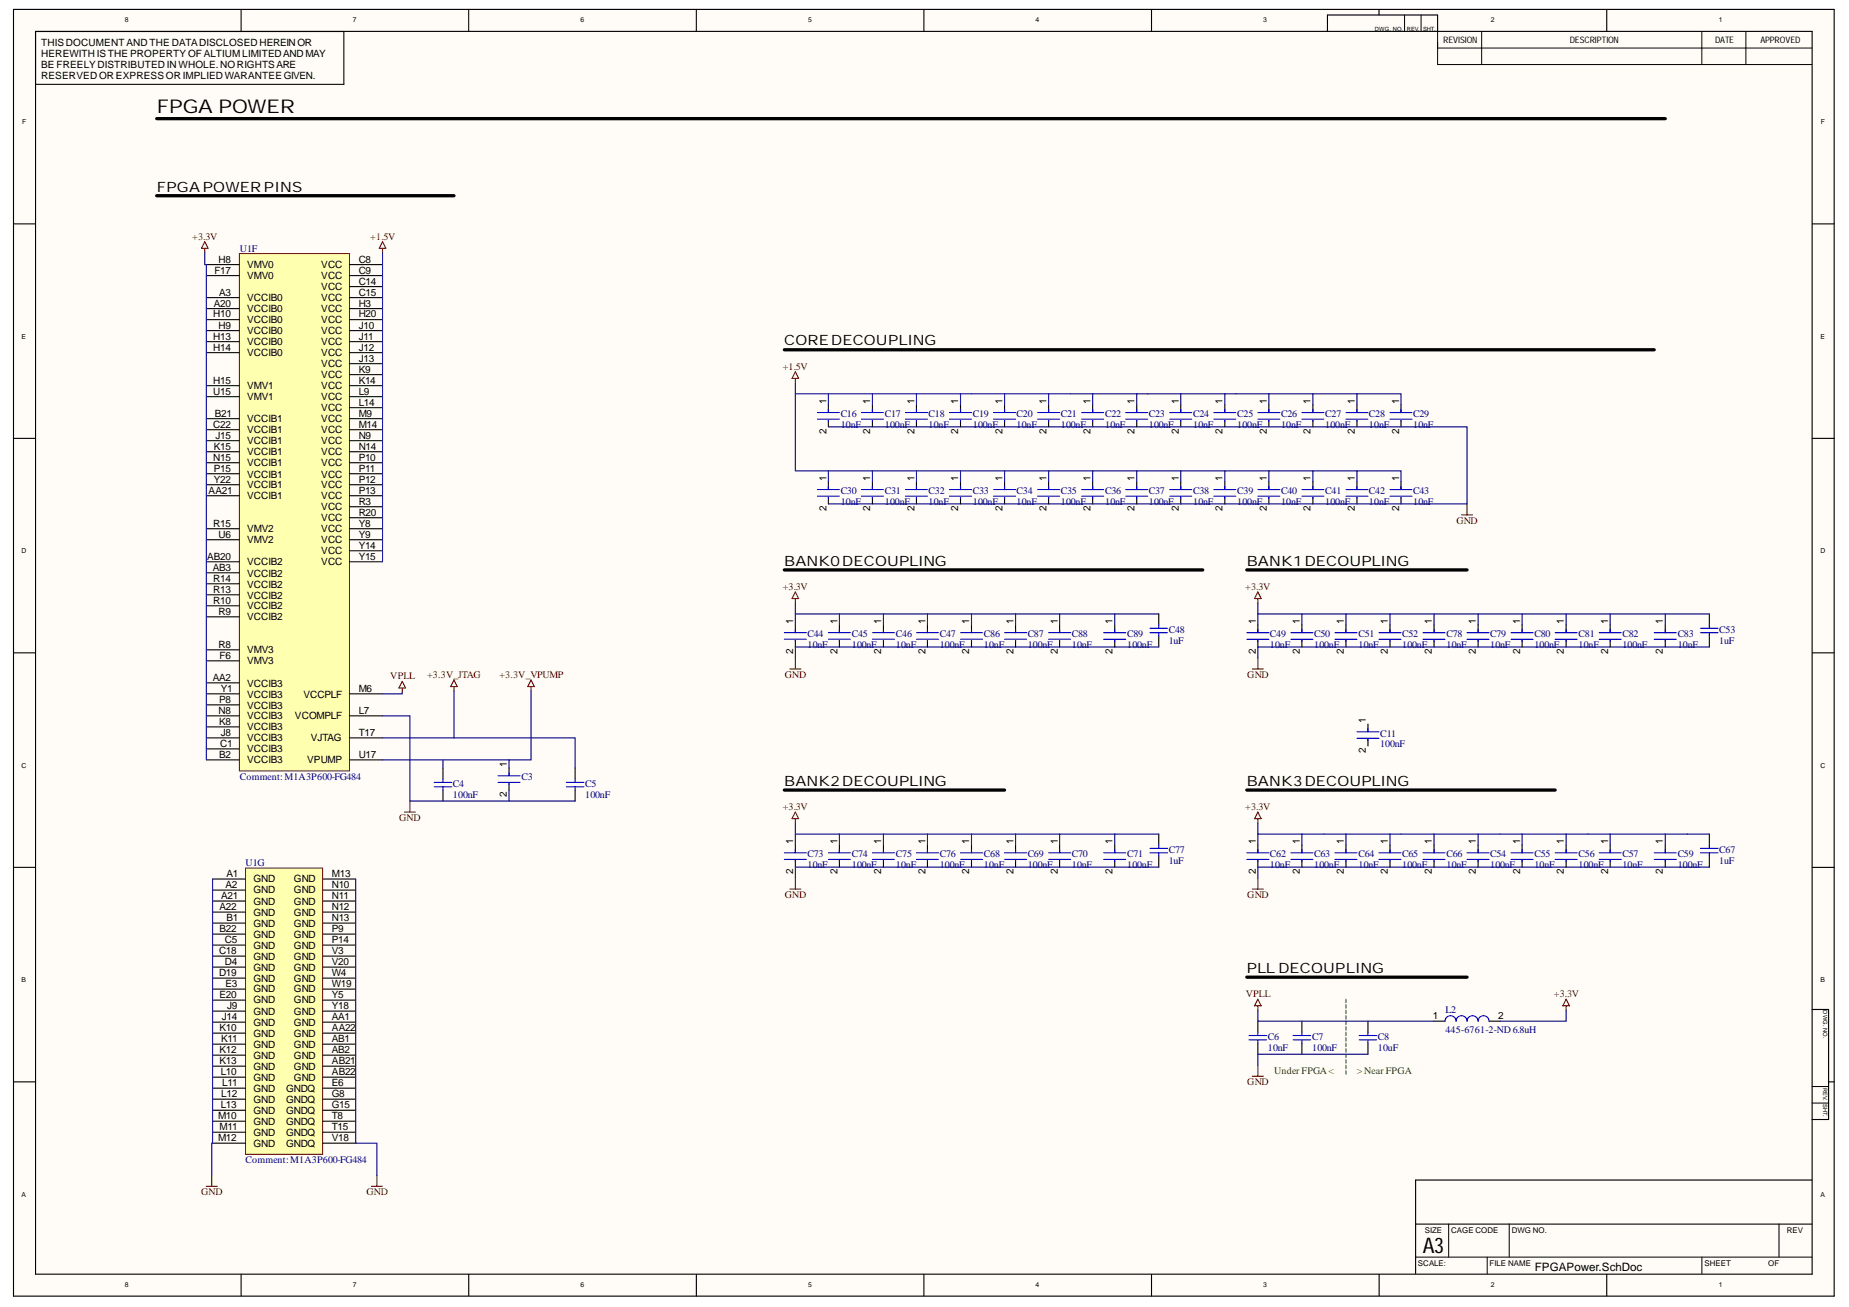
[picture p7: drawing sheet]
<svg xmlns="http://www.w3.org/2000/svg" width="297mm" height="210mm" viewBox="0 0 297 210" stroke-linecap="round" stroke-linejoin="round" font-family="sans-serif">
<g fill="#fffcf8">
<path d="M2.2 1.5h292.5v206.7h-292.5z" fill-rule="evenodd"/>
<path d="M2.2 1.5h292.5v206.7h-292.5z" fill-rule="evenodd"/>
</g>
<g fill="none" stroke="#000" stroke-width=".18">
<path d="M2.2 1.5h292.5v206.7h-292.5zM5.7 5h285.4v199.6h-285.4zM185 1.5v3.5M213.3 5.1v-2.7h17.6v2.7M221.5 1.5v.9M258.1 1.5v3.5M291.1 36h3.5M291.1 70.4h3.5M291.1 104.8h3.5M291.1 139.3h3.5M2.2 173.7h3.5M291.1 162.1h2.7v17.7h-2.7"/>
<path d="M293.7 173.7h.9M227.4 196.6h63.7M291.1 189.5h-63.7v15M38.7 204.7v3.4M75.3 204.7v3.4M111.9 204.7v3.4M148.4 204.7v3.4M185 204.7v3.4M221.6 204.7v3.4M258.1 204.7v3.4"/>
</g>
<path d="M5.7 5.1h49.5v8.4h-49.5zM38.7 1.5v3.5M75.3 1.5v3.5M111.9 1.5v3.5M148.4 1.5v3.5M2.2 36h3.5M2.2 70.4h3.5M2.2 104.8h3.5M2.2 139.3h3.5" fill="none" stroke="#000" stroke-width=".17"/>
<g fill="none" stroke="#000" stroke-width=".16">
<path d="M225.6 2.4v2.7M228.3 2.4v2.7M230.9 5.1v5.3h60.2M230.9 7.7h60.2M238 5.1v5.3M273.4 5.1v5.3M280.5 5.1v5.3M291.1 177.2h2.7M291.1 174.5h2.7M232.7 196.6v5.3M242.5 196.6v5.3M285.8 196.6v5.3"/>
<path d="M227.4 201.9h63.7M238.9 201.9v2.6M273.4 201.9v2.6"/>
</g>
<path d="M38.5 40.7h17.6v83.1h-17.6z" fill-rule="evenodd" fill="#ffffb0"/>
<path d="M38.5 40.7h17.6v83.1h-17.6z" fill="none" stroke="#800000" stroke-width=".16"/>
<g fill="none" stroke="#000" stroke-width=".17">
<path d="M33.1 47.8h5.4M33.1 49.6h5.4M33.1 42.5h5.4M33.1 53.1h5.4M33.1 51.3h5.4M33.1 54.9h5.4M33.1 56.6h5.4M33.1 44.3h5.4M56.1 47.8h5.4M56.1 49.6h5.4M56.1 42.5h5.4M56.1 53.1h5.4"/>
<path d="M56.1 51.3h5.4M56.1 54.9h5.4M56.1 56.6h5.4M56.1 44.3h5.4M56.1 46h5.4M56.1 58.4h5.4M33.1 67.2h5.4M33.1 69h5.4M33.1 61.9h5.4M33.1 70.8h5.4M33.1 72.5h5.4M33.1 74.3h5.4"/>
<path d="M33.1 76.1h5.4M33.1 63.7h5.4M33.1 77.8h5.4M33.1 79.6h5.4M56.1 67.2h5.4M56.1 69h5.4M56.1 61.9h5.4M56.1 70.8h5.4M56.1 72.5h5.4M56.1 74.3h5.4M56.1 76.1h5.4M56.1 63.7h5.4"/>
<path d="M56.1 77.8h5.4M56.1 79.6h5.4M56.1 60.2h5.4M56.1 65.5h5.4M33.1 84.9h5.4M33.1 86.7h5.4M33.1 90.2h5.4M33.1 99.1h5.4M33.1 97.3h5.4M33.1 95.5h5.4M33.1 93.8h5.4M33.1 92h5.4"/>
<path d="M56.1 81.4h5.4M56.1 83.1h5.4M56.1 84.9h5.4M56.1 86.7h5.4M56.1 88.5h5.4M56.1 90.2h5.4M33.1 118.5h5.4M33.1 115h5.4M33.1 111.4h5.4M33.1 106.1h5.4M33.1 116.7h5.4M33.1 113.2h5.4"/>
<path d="M33.1 104.4h5.4M33.1 109.7h5.4M56.1 118.5h5.4M56.1 115h5.4M56.1 111.4h5.4M33.1 122h5.4M33.1 120.3h5.4M56.1 122h5.4"/>
</g>
<path d="M39.4 139.4h12.4v46h-12.4z" fill-rule="evenodd" fill="#ffffb0"/>
<path d="M39.4 139.4h12.4v46h-12.4z" fill="none" stroke="#800000" stroke-width=".16"/>
<g fill="none" stroke="#000" stroke-width=".17">
<path d="M133.1 65v1.3M133.1 67.5v1.1M133.1 77.4v1.2M133.1 79.9v1M140.2 65v1.3M140.2 67.5v1.1M140.2 77.4v1.2M140.2 79.9v1M147.2 65v1.3M147.2 67.5v1.1M147.2 77.4v1.2M147.2 79.9v1"/>
<path d="M154.3 65v1.3M154.3 67.5v1.1M154.3 77.4v1.2M154.3 79.9v1M161.4 65v1.3M161.4 67.5v1.1M161.4 77.4v1.2M161.4 79.9v1M168.5 65v1.3M168.5 67.5v1.1M168.5 77.4v1.2M168.5 79.9v1"/>
<path d="M127.8 100.4v1.2M127.8 102.8v1.1M134.8 100.4v1.2M134.8 102.8v1.1M141.9 100.4v1.2M141.9 102.8v1.1M149 100.4v1.2M149 102.8v1.1M156.1 100.4v1.2M156.1 102.8v1.1M163.1 100.4v1.2M163.1 102.8v1.1"/>
<path d="M170.2 100.4v1.2M170.2 102.8v1.1M71.2 123.3v1.8M71.2 126.9v1.7M81.8 123.3v1.3M81.8 125.8v1.1M92.4 123.3v1.8M92.4 126.9v1.7M127.8 135.7v1.3M127.8 138.2v1.1M134.8 135.7v1.3M134.8 138.2v1.1"/>
<path d="M141.9 135.7v1.3M141.9 138.2v1.1M149 135.7v1.3M149 138.2v1.1M156.1 135.7v1.3M156.1 138.2v1.1M163.1 135.7v1.3M163.1 138.2v1.1M170.2 135.7v1.3M170.2 138.2v1.1M34.1 141.2h5.3M34.1 142.9h5.3"/>
<path d="M34.1 144.7h5.3M34.1 146.5h5.3M34.1 148.2h5.3M34.1 150h5.3M34.1 151.8h5.3M34.1 153.5h5.3M34.1 155.3h5.3M34.1 157.1h5.3M34.1 158.8h5.3M51.8 141.2h5.3M51.8 142.9h5.3M51.8 144.7h5.3"/>
<path d="M51.8 146.5h5.3M51.8 148.2h5.3M51.8 150h5.3M51.8 151.8h5.3M51.8 153.5h5.3M51.8 155.3h5.3M51.8 157.1h5.3M51.8 158.8h5.3M34.1 160.6h5.3M34.1 162.4h5.3M34.1 164.2h5.3M34.1 165.9h5.3"/>
<path d="M34.1 167.7h5.3M34.1 169.5h5.3M34.1 171.2h5.3M51.8 160.6h5.3M51.8 162.4h5.3M51.8 164.2h5.3M51.8 165.9h5.3M51.8 167.7h5.3M51.8 169.5h5.3M51.8 171.2h5.3"/>
</g>
<g fill="none" stroke="#000" stroke-width=".18">
<path d="M175.5 65v1.3M175.5 67.5v1.1M175.5 77.4v1.2M175.5 79.9v1M182.6 65v1.3M182.6 67.5v1.1M182.6 77.4v1.2M182.6 79.9v1M189.7 65v1.3M189.7 67.5v1.1M189.7 77.4v1.2M189.7 79.9v1"/>
<path d="M196.8 65v1.3M196.8 67.5v1.1M196.8 77.4v1.2M196.8 79.9v1M203.8 65v1.3M203.8 67.5v1.1M203.8 77.4v1.2M203.8 79.9v1M210.9 65v1.3M210.9 67.5v1.1M210.9 77.4v1.2M210.9 79.9v1"/>
<path d="M218 65v1.3M218 67.5v1.1M218 77.4v1.2M218 79.9v1M225.1 65v1.3M225.1 67.5v1.1M225.1 77.4v1.2M225.1 79.9v1M186.2 98.6v1.8M274.6 98.6v1.8M179.1 100.4v1.2M179.1 102.8v1.1"/>
<path d="M186.2 102.1v1.8M202.1 100.4v1.2M202.1 102.8v1.1M209.1 100.4v1.2M209.1 102.8v1.1M216.2 100.4v1.2M216.2 102.8v1.1M219.8 116.3v1.2M219.8 118.8v1M223.3 100.4v1.2M223.3 102.8v1.1M230.4 100.4v1.2"/>
<path d="M230.4 102.8v1.1M237.5 100.4v1.2M237.5 102.8v1.1M244.5 100.4v1.2M244.5 102.8v1.1M251.6 100.4v1.2M251.6 102.8v1.1M258.7 100.4v1.2M258.7 102.8v1.1M267.5 100.4v1.2M267.5 102.8v1.1M274.6 102.1v1.8"/>
<path d="M179.1 135.7v1.3M179.1 138.2v1.1M186.2 134v1.7M186.2 137.5v1.8M202.1 135.7v1.3M202.1 138.2v1.1M209.1 135.7v1.3M209.1 138.2v1.1M216.2 135.7v1.3M216.2 138.2v1.1M223.3 135.7v1.3M223.3 138.2v1.1"/>
<path d="M230.4 135.7v1.3M230.4 138.2v1.1M237.5 135.7v1.3M237.5 138.2v1.1M244.5 135.7v1.3M244.5 138.2v1.1M251.6 135.7v1.3M251.6 138.2v1.1M258.7 135.7v1.3M258.7 138.2v1.1M267.5 135.7v1.3M267.5 138.2v1.1"/>
<path d="M274.6 134v1.7M274.6 137.5v1.8M34.1 174.8h5.3M34.1 176.5h5.3M34.1 178.3h5.3M34.1 173h5.3M51.8 174.8h5.3M51.8 176.5h5.3M51.8 178.3h5.3M51.8 173h5.3M202.1 164v1.8M202.1 167.5v1.8"/>
<path d="M209.1 164v1.8M209.1 167.5v1.8M219.8 164v1.8M219.8 167.5v1.8M230.4 164h1.7M239.2 164h1.8M34.1 180.1h5.3M34.1 181.8h5.3M34.1 183.6h5.3M51.8 180.1h5.3M51.8 181.8h5.3M51.8 183.6h5.3"/>
</g>
<g fill="none" stroke="#800000" stroke-width=".17">
<path d="M32.9 38.8l.5 1.1h-1zM32.9 39.9v.7M61.5 38.8l.5 1.1h-1.1zM61.5 39.9v.7M127.8 59.7l.5 1.1h-1.1zM127.8 60.8v.7M127.8 96.1v.7M127.8 95.1l.5 1h-1.1zM64.6 109.4l.5 1.1h-1zM64.6 110.5v.7M72.9 109.2l.6 1.1h-1.1zM72.9 110.3v.7"/>
<path d="M85.3 109.2l.5 1.1h-1zM85.3 110.3v.7M126.9 107.4h1.8M127.8 105.7v1.7M65 130.4h1.7M65.9 128.6v1.8M127.8 131.5v.7M127.8 130.4l.5 1.1h-1.1zM126.9 142.8h1.8M127.8 141v1.8"/>
</g>
<g fill="none" stroke="#800000" stroke-width=".18">
<path d="M202.1 95.1l.5 1h-1.1zM202.1 96.1v.7M234.8 82.7h1.8M235.7 80.9v1.8M201.2 107.4h1.8M202.1 105.7v1.7M202.1 131.5v.7M202.1 130.4l.5 1.1h-1.1zM201.2 142.8h1.8M202.1 141v1.8M201.2 172.8h1.8M202.1 161.5v.7"/>
<path d="M202.1 171.1v1.7M202.1 160.5l.5 1h-1.1zM251.6 160.5l.5 1h-1zM251.6 161.5v.7M33.1 190.5h1.8M34 188.8v1.7M59.7 190.5h1.7M60.5 188.8v1.7"/>
</g>
<path d="M25.2 19.1h242.3M25.2 31.4h47.7M126 56.2h139.7M126 91.5h67.2M200.3 91.5h35.4M126 126.9h35.4M200.3 126.9h49.5M200.3 156.9h35.4" fill="none" stroke="#000" stroke-width=".53"/>
<g fill="none" stroke="#00bf00" stroke-width=".18">
<path d="M216.2 160.5v.5M216.2 161.3v.6M216.2 162.2v.6M216.2 163.1v.6M216.2 164v.6M216.2 164.9v.5M216.2 165.8v.5M216.2 166.7v.5M216.2 167.5v.6M216.2 168.4v.6M216.2 169.3v.6M216.2 170.2v.5"/>
<path d="M216.2 171.1v.5M216.2 172v.5"/>
</g>
<g fill="none" stroke="#00f" stroke-width=".18">
<path d="M173.8 66.3h3.5M173.8 67.3h3.5M173.8 78.6h3.5M173.8 79.7h3.5M175.5 65.7v.6M175.5 67.5v.2M175.5 78.1v.5M175.5 79.9v.1M180.8 66.3h3.6M180.8 67.3h3.6M180.8 78.6h3.6M180.8 79.7h3.6"/>
<path d="M182.6 65.7v.6M182.6 67.5v.2M182.6 78.1v.5M182.6 79.9v.1M187.9 66.3h3.6M187.9 67.3h3.6M187.9 78.6h3.6M187.9 79.7h3.6M189.7 65.7v.6M189.7 67.5v.2M189.7 78.1v.5M189.7 79.9v.1"/>
<path d="M195 66.3h3.5M195 67.3h3.5M195 78.6h3.5M195 79.7h3.5M196.8 65.7v.6M196.8 67.5v.2M196.8 78.1v.5M196.8 79.9v.1M202.1 66.3h3.5M202.1 67.3h3.5M202.1 78.6h3.5M202.1 79.7h3.5"/>
<path d="M203.8 65.7v.6M203.8 67.5v.2M203.8 78.1v.5M203.8 79.9v.1M209.1 66.3h3.6M209.1 67.3h3.6M209.1 78.6h3.6M209.1 79.7h3.6M210.9 65.7v.6M210.9 67.5v.2M210.9 78.1v.5M210.9 79.9v.1"/>
<path d="M216.2 66.3h3.6M216.2 67.3h3.6M216.2 78.6h3.6M216.2 79.7h3.6M218 65.7v.6M218 67.5v.2M218 78.1v.5M218 79.9v.1M223.3 66.3h3.5M223.3 67.3h3.5M223.3 78.6h3.5M223.3 79.7h3.5"/>
<path d="M225.1 65.7v.6M225.1 67.5v.2M225.1 78.1v.5M225.1 79.9v.1M177.3 101.6h3.5M177.3 102.7h3.5M179.1 101.1v.5M179.1 102.8v.2M184.7 100.9h2.9M184.7 101.6h2.9M186.2 100.4v.5M186.2 101.6v.5"/>
<path d="M200.3 101.6h3.5M200.3 102.7h3.5M202.1 101.1v.5M202.1 102.8v.2M207.4 101.6h3.5M207.4 102.7h3.5M209.1 101.1v.5M209.1 102.8v.2M214.4 101.6h3.6M214.4 102.7h3.6M216.2 101.1v.5M216.2 102.8v.2"/>
<path d="M218 117.5h3.5M218 118.6h3.5M219.8 117v.5M219.8 118.8v.1M221.5 101.6h3.6M221.5 102.7h3.6M223.3 101.1v.5M223.3 102.8v.2M228.6 101.6h3.5M228.6 102.7h3.5M230.4 101.1v.5M230.4 102.8v.2"/>
<path d="M235.7 101.6h3.5M235.7 102.7h3.5M237.5 101.1v.5M237.5 102.8v.2M242.8 101.6h3.5M242.8 102.7h3.5M244.5 101.1v.5M244.5 102.8v.2M249.8 101.6h3.6M249.8 102.7h3.6M251.6 101.1v.5M251.6 102.8v.2"/>
<path d="M256.9 101.6h3.5M256.9 102.7h3.5M258.7 101.1v.5M258.7 102.8v.2M265.7 101.6h3.6M265.7 102.7h3.6M267.5 101.1v.5M267.5 102.8v.2M273.2 100.9h2.8M273.2 101.6h2.8M274.6 100.4v.5M274.6 101.6v.5"/>
<path d="M177.3 137h3.5M177.3 138h3.5M179.1 136.4v.6M179.1 138.2v.2M184.7 136.2h2.9M184.7 137h2.9M186.2 135.7v.5M186.2 137v.5M200.3 137h3.5M200.3 138h3.5M202.1 136.4v.6M202.1 138.2v.2"/>
<path d="M207.4 137h3.5M207.4 138h3.5M209.1 136.4v.6M209.1 138.2v.2M214.4 137h3.6M214.4 138h3.6M216.2 136.4v.6M216.2 138.2v.2M221.5 137h3.6M221.5 138h3.6M223.3 136.4v.6M223.3 138.2v.2"/>
<path d="M228.6 137h3.5M228.6 138h3.5M230.4 136.4v.6M230.4 138.2v.2M235.7 137h3.5M235.7 138h3.5M237.5 136.4v.6M237.5 138.2v.2M242.8 137h3.5M242.8 138h3.5M244.5 136.4v.6M244.5 138.2v.2"/>
<path d="M249.8 137h3.6M249.8 138h3.6M251.6 136.4v.6M251.6 138.2v.2M256.9 137h3.5M256.9 138h3.5M258.7 136.4v.6M258.7 138.2v.2M265.7 137h3.6M265.7 138h3.6M267.5 136.4v.6M267.5 138.2v.2"/>
<path d="M273.2 136.2h2.8M273.2 137h2.8M274.6 135.7v.5M274.6 137v.5M200.7 166.3h2.8M200.7 167h2.8M202.1 165.8v.5M202.1 167v.5M207.7 166.3h2.9M207.7 167h2.9M209.1 165.8v.5M209.1 167v.5"/>
<path d="M218.3 166.3h2.9M218.3 167h2.9M219.8 165.8v.5M219.8 167v.5M232.1 164a.88 .88 0 0 1 .9-.9 .88 .88 0 0 1 .9 .9 .88 .88 0 0 1 .9-.9 .88 .88 0 0 1 .9 .9 .89 .89 0 0 1 .9-.9 .89 .89 0 0 1 .9 .9 .88 .88 0 0 1 .8-.9 .88 .88 0 0 1 .9 .9"/>
</g>
<g fill="none" stroke="#00f" stroke-width=".17">
<path d="M131.3 66.3h3.5M131.3 67.3h3.5M131.3 78.6h3.5M131.3 79.7h3.5M133.1 65.7v.6M133.1 67.5v.2M133.1 78.1v.5M133.1 79.9v.1M138.4 66.3h3.5M138.4 67.3h3.5M138.4 78.6h3.5M138.4 79.7h3.5"/>
<path d="M140.2 65.7v.6M140.2 67.5v.2M140.2 78.1v.5M140.2 79.9v.1M145.5 66.3h3.5M145.5 67.3h3.5M145.5 78.6h3.5M145.5 79.7h3.5M147.2 65.7v.6M147.2 67.5v.2M147.2 78.1v.5M147.2 79.9v.1"/>
<path d="M152.5 66.3h3.6M152.5 67.3h3.6M152.5 78.6h3.6M152.5 79.7h3.6M154.3 65.7v.6M154.3 67.5v.2M154.3 78.1v.5M154.3 79.9v.1M159.6 66.3h3.5M159.6 67.3h3.5M159.6 78.6h3.5M159.6 79.7h3.5"/>
<path d="M161.4 65.7v.6M161.4 67.5v.2M161.4 78.1v.5M161.4 79.9v.1M166.7 66.3h3.5M166.7 67.3h3.5M166.7 78.6h3.5M166.7 79.7h3.5M168.5 65.7v.6M168.5 67.5v.2M168.5 78.1v.5M168.5 79.9v.1"/>
<path d="M126 101.6h3.5M126 102.7h3.5M127.8 101.1v.5M127.8 102.8v.2M133.1 101.6h3.5M133.1 102.7h3.5M134.8 101.1v.5M134.8 102.8v.2M140.2 101.6h3.5M140.2 102.7h3.5M141.9 101.1v.5M141.9 102.8v.2"/>
<path d="M147.2 101.6h3.6M147.2 102.7h3.6M149 101.1v.5M149 102.8v.2M154.3 101.6h3.5M154.3 102.7h3.5M156.1 101.1v.5M156.1 102.8v.2M161.4 101.6h3.5M161.4 102.7h3.5M163.1 101.1v.5M163.1 102.8v.2"/>
<path d="M168.5 101.6h3.5M168.5 102.7h3.5M170.2 101.1v.5M170.2 102.8v.2M69.7 125.6h2.9M69.7 126.3h2.9M71.2 125.1v.5M71.2 126.3v.6M80 125.6h3.5M80 124.6h3.5M81.8 124.1v.5M81.8 125.8v.2"/>
<path d="M91 125.6h2.8M91 126.3h2.8M92.4 125.1v.5M92.4 126.3v.6M126 137h3.5M126 138h3.5M127.8 136.4v.6M127.8 138.2v.2M133.1 137h3.5M133.1 138h3.5M134.8 136.4v.6M134.8 138.2v.2"/>
<path d="M140.2 137h3.5M140.2 138h3.5M141.9 136.4v.6M141.9 138.2v.2M147.2 137h3.6M147.2 138h3.6M149 136.4v.6M149 138.2v.2M154.3 137h3.5M154.3 138h3.5M156.1 136.4v.6M156.1 138.2v.2"/>
<path d="M161.4 137h3.5M161.4 138h3.5M163.1 136.4v.6M163.1 138.2v.2M168.5 137h3.5M168.5 138h3.5M170.2 136.4v.6M170.2 138.2v.2"/>
</g>
<g fill="none" stroke="#000080" stroke-width=".17">
<path d="M32.9 40.6v1.9h.2v79.5M61.5 40.6v49.6M127.8 63.2v12.4h5.3M127.8 63.2h12.4M127.8 61.5v1.7M133.1 63.2v1.8M140.2 75.6h-7.1v1.8M147.2 63.2h-7v1.8M147.2 75.6h-7v1.8M154.3 75.6h-7.1v1.8M154.3 63.2h-7.1v1.8M161.4 75.6h-7.1v1.8"/>
<path d="M161.4 63.2h-7.1v1.8M168.5 75.6h-7.1v1.8M168.5 63.2h-7.1v1.8M172 63.2h-3.5v1.8M127.8 96.8v1.8h7M127.8 98.6v1.8M141.9 98.6h-7.1v1.8M149 98.6h-7.1v1.8M156.1 98.6h-7.1v1.8M163.1 98.6h-7v1.8M170.2 98.6h-7.1v1.8M61.5 115h4.4v13.6h15.9"/>
<path d="M64.6 111.2v.2h-3.1M72.9 111v7.5h-11.4M72.9 118.5h19.5v4.8M85.3 111v11h-3.5v1.3M61.5 122h20.3M71.2 122v1.3M81.8 126.9v1.7h10.6M127.8 132.2v1.8h7M127.8 134v1.7M141.9 134h-7.1v1.7M149 134h-7.1v1.7M156.1 134h-7.1v1.7"/>
<path d="M163.1 134h-7v1.7M170.2 134h-7.1v1.7"/>
</g>
<g fill="none" stroke="#000080" stroke-width=".18">
<path d="M133.1 68.6h102.6v12.3h-102.6M172 63.2h10.6M175.5 75.6h-7v1.8M175.5 63.2v1.8M182.6 75.6h-7.1v1.8M189.7 75.6h-7.1v1.8M189.7 63.2v1.8M196.8 75.6h-7.1v1.8M196.8 63.2h-14.2v1.8M203.8 63.2h7.1v1.8M203.8 75.6h-7v1.8M203.8 63.2h-7v1.8"/>
<path d="M203.8 75.6h7.1M203.8 63.2v1.8M203.8 75.6v1.8M210.9 63.2h7.1M218 77.4v-1.8h7.1v1.8M218 63.2h7.1v1.8M218 75.6h-7.1v1.8M218 63.2v1.8M179.1 98.6h-8.9v1.8M186.2 98.6h-7.1v1.8M202.1 96.8v1.8h7M202.1 98.6v1.8"/>
<path d="M216.2 98.6h-7.1v1.8M223.3 98.6h-7.1v1.8M230.4 98.6h-7.1v1.8M237.5 98.6h-7.1v1.8M244.5 98.6h-7v1.8M251.6 98.6h-7.1v1.8M258.7 98.6h-7.1v1.8M267.5 98.6h-8.8v1.8M274.6 98.6h-7.1v1.8M186.2 103.9h-58.4v1.8M274.6 103.9h-72.5v1.8M179.1 134h-8.9v1.7"/>
<path d="M186.2 139.3h-58.4v1.7M186.2 134h-7.1v1.7M202.1 132.2v1.8h7M202.1 134v1.7M216.2 134h-7.1v1.7M223.3 134h-7.1v1.7M230.4 134h-7.1v1.7M237.5 134h-7.1v1.7M244.5 134h-7v1.7M251.6 134h-7.1v1.7M258.7 134h-7.1v1.7M267.5 134h-8.8v1.7"/>
<path d="M274.6 139.3h-72.5v1.7M274.6 134h-7.1v1.7M34.1 141.2v42.4h-.1v5.2M57.1 141.2v42.4h3.4v5.2M202.1 162.2v1.8h28.3M219.8 169.3h-17.7v1.8M251.6 162.2v1.8h-10.6"/>
</g>
<text font-size="3.5" x="228.6" y="201.2">A3</text>
<text font-size="3" x="25.2" y="18.2">FPGA POWER</text>
<g font-size="2.3">
<text x="25.2" y="30.8">FPGA POWER PINS</text>
<text x="126" y="55.5">COREDECOUPLING</text>
<text x="126" y="90.9">BANK0DECOUPLING</text>
<text x="200.3" y="90.9">BANK1DECOUPLING</text>
<text x="126" y="126.2">BANK2DECOUPLING</text>
<text x="200.3" y="126.2">BANK3DECOUPLING</text>
<text x="200.3" y="156.3">PLL DECOUPLING</text>
</g>
<text font-size="1.9" x="246.6" y="204.2">FPGAPower.SchDoc</text>
<g font-size="1.6">
<text x="6.6" y="7.4">THIS DOCUMENT AND THE DATADISCLOSED HEREIN OR</text>
<text x="6.6" y="9.1">HEREWITH IS THE PROPERTY OF ALTIUMLIMITED AND MAY</text>
<text x="6.6" y="10.9">BE FREELY DISTRIBUTED IN WHOLE.NORIGHTS ARE</text>
<text x="6.6" y="12.7">RESERVED OR EXPRESS OR IMPLIED WARANTEE GIVEN.</text>
<text x="34.4" y="44">F17</text>
<text x="35.1" y="42.2">H8</text>
<text x="35.2" y="47.5">A3</text>
<text x="39.7" y="43">VMV0</text>
<text x="39.7" y="44.8">VMV0</text>
<text x="51.6" y="43">VCC</text>
<text x="51.6" y="44.8">VCC</text>
<text x="51.6" y="46.6">VCC</text>
<text x="57.6" y="42.2">C8</text>
<text x="57.6" y="44">C9</text>
<text x="57.6" y="45.7">C14</text>
<text x="57.6" y="47.5">C15</text>
<text x="34.3" y="51">H10</text>
<text x="34.4" y="49.3">A20</text>
<text x="35.1" y="52.8">H9</text>
<text x="39.7" y="48.4">VCCIB0</text>
<text x="39.7" y="50.1">VCCIB0</text>
<text x="39.7" y="53.7">VCCIB0</text>
<text x="39.7" y="51.9">VCCIB0</text>
<text x="51.6" y="48.4">VCC</text>
<text x="51.6" y="50.1">VCC</text>
<text x="51.6" y="51.9">VCC</text>
<text x="51.6" y="53.7">VCC</text>
<text x="57.6" y="49.3">H3</text>
<text x="57.6" y="51">H20</text>
<text x="57.6" y="52.8">J10</text>
<text x="34.3" y="54.5">H13</text>
<text x="34.3" y="56.3">H14</text>
<text x="39.7" y="55.5">VCCIB0</text>
<text x="39.7" y="57.2">VCCIB0</text>
<text x="51.6" y="55.5">VCC</text>
<text x="51.6" y="57.2">VCC</text>
<text x="51.6" y="58.9">VCC</text>
<text x="57.6" y="54.5">J11</text>
<text x="57.6" y="56.3">J12</text>
<text x="57.6" y="58.1">J13</text>
<text x="57.6" y="59.9">K9</text>
<text x="34.3" y="61.6">H15</text>
<text x="34.3" y="63.4">U15</text>
<text x="39.7" y="62.5">VMV1</text>
<text x="39.7" y="64.3">VMV1</text>
<text x="51.6" y="60.7">VCC</text>
<text x="51.6" y="62.5">VCC</text>
<text x="51.6" y="64.3">VCC</text>
<text x="57.6" y="61.6">K14</text>
<text x="57.6" y="63.4">L9</text>
<text x="57.6" y="65.2">L14</text>
<text x="132.8" y="64.9" transform="rotate(-90 132.8 64.9)">1</text>
<text x="139.8" y="64.9" transform="rotate(-90 139.8 64.9)">1</text>
<text x="146.9" y="64.9" transform="rotate(-90 146.9 64.9)">1</text>
<text x="153.9" y="64.9" transform="rotate(-90 153.9 64.9)">1</text>
<text x="161" y="64.9" transform="rotate(-90 161 64.9)">1</text>
<text x="168.1" y="64.9" transform="rotate(-90 168.1 64.9)">1</text>
<text x="175.2" y="64.9" transform="rotate(-90 175.2 64.9)">1</text>
<text x="182.3" y="64.9" transform="rotate(-90 182.3 64.9)">1</text>
<text x="189.4" y="64.9" transform="rotate(-90 189.4 64.9)">1</text>
<text x="196.4" y="64.9" transform="rotate(-90 196.4 64.9)">1</text>
<text x="203.5" y="64.9" transform="rotate(-90 203.5 64.9)">1</text>
<text x="210.5" y="64.9" transform="rotate(-90 210.5 64.9)">1</text>
<text x="217.6" y="64.9" transform="rotate(-90 217.6 64.9)">1</text>
<text x="224.8" y="64.9" transform="rotate(-90 224.8 64.9)">1</text>
<text x="34.3" y="68.7">C22</text>
<text x="34.5" y="67">B21</text>
<text x="34.6" y="70.4">J15</text>
<text x="39.7" y="67.8">VCCIB1</text>
<text x="39.7" y="69.6">VCCIB1</text>
<text x="39.7" y="71.4">VCCIB1</text>
<text x="51.6" y="66">VCC</text>
<text x="51.6" y="67.8">VCC</text>
<text x="51.6" y="69.6">VCC</text>
<text x="51.6" y="71.4">VCC</text>
<text x="57.6" y="67">M9</text>
<text x="57.6" y="68.7">M14</text>
<text x="57.6" y="70.4">N9</text>
<text x="132.8" y="69.7" transform="rotate(-90 132.8 69.7)">2</text>
<text x="139.8" y="69.7" transform="rotate(-90 139.8 69.7)">2</text>
<text x="146.9" y="69.7" transform="rotate(-90 146.9 69.7)">2</text>
<text x="153.9" y="69.7" transform="rotate(-90 153.9 69.7)">2</text>
<text x="161" y="69.7" transform="rotate(-90 161 69.7)">2</text>
<text x="168.1" y="69.7" transform="rotate(-90 168.1 69.7)">2</text>
<text x="175.2" y="69.7" transform="rotate(-90 175.2 69.7)">2</text>
<text x="182.3" y="69.7" transform="rotate(-90 182.3 69.7)">2</text>
<text x="189.4" y="69.7" transform="rotate(-90 189.4 69.7)">2</text>
<text x="196.4" y="69.7" transform="rotate(-90 196.4 69.7)">2</text>
<text x="203.5" y="69.7" transform="rotate(-90 203.5 69.7)">2</text>
<text x="210.5" y="69.7" transform="rotate(-90 210.5 69.7)">2</text>
<text x="217.6" y="69.7" transform="rotate(-90 217.6 69.7)">2</text>
<text x="224.8" y="69.7" transform="rotate(-90 224.8 69.7)">2</text>
<text x="34.3" y="74">N15</text>
<text x="34.4" y="72.2">K15</text>
<text x="34.4" y="75.8">P15</text>
<text x="34.4" y="77.5">Y22</text>
<text x="39.7" y="73.1">VCCIB1</text>
<text x="39.7" y="74.9">VCCIB1</text>
<text x="39.7" y="76.7">VCCIB1</text>
<text x="51.6" y="73.1">VCC</text>
<text x="51.6" y="74.9">VCC</text>
<text x="51.6" y="76.7">VCC</text>
<text x="57.6" y="72.2">N14</text>
<text x="57.6" y="74">P10</text>
<text x="57.6" y="75.8">P11</text>
<text x="57.6" y="77.5">P12</text>
<text x="132.8" y="77.2" transform="rotate(-90 132.8 77.2)">1</text>
<text x="139.8" y="77.2" transform="rotate(-90 139.8 77.2)">1</text>
<text x="146.9" y="77.2" transform="rotate(-90 146.9 77.2)">1</text>
<text x="153.9" y="77.2" transform="rotate(-90 153.9 77.2)">1</text>
<text x="161" y="77.2" transform="rotate(-90 161 77.2)">1</text>
<text x="168.1" y="77.2" transform="rotate(-90 168.1 77.2)">1</text>
<text x="175.2" y="77.2" transform="rotate(-90 175.2 77.2)">1</text>
<text x="182.3" y="77.2" transform="rotate(-90 182.3 77.2)">1</text>
<text x="189.4" y="77.2" transform="rotate(-90 189.4 77.2)">1</text>
<text x="196.4" y="77.2" transform="rotate(-90 196.4 77.2)">1</text>
<text x="203.5" y="77.2" transform="rotate(-90 203.5 77.2)">1</text>
<text x="210.5" y="77.2" transform="rotate(-90 210.5 77.2)">1</text>
<text x="217.6" y="77.2" transform="rotate(-90 217.6 77.2)">1</text>
<text x="224.8" y="77.2" transform="rotate(-90 224.8 77.2)">1</text>
<text x="33.5" y="79.3">AA21</text>
<text x="39.7" y="78.4">VCCIB1</text>
<text x="39.7" y="80.2">VCCIB1</text>
<text x="51.6" y="78.4">VCC</text>
<text x="51.6" y="80.2">VCC</text>
<text x="51.6" y="81.9">VCC</text>
<text x="51.6" y="83.7">VCC</text>
<text x="57.6" y="79.3">P13</text>
<text x="57.6" y="81.1">R3</text>
<text x="57.6" y="82.9">R20</text>
<text x="132.8" y="82.1" transform="rotate(-90 132.8 82.1)">2</text>
<text x="139.8" y="82.1" transform="rotate(-90 139.8 82.1)">2</text>
<text x="146.9" y="82.1" transform="rotate(-90 146.9 82.1)">2</text>
<text x="153.9" y="82.1" transform="rotate(-90 153.9 82.1)">2</text>
<text x="161" y="82.1" transform="rotate(-90 161 82.1)">2</text>
<text x="168.1" y="82.1" transform="rotate(-90 168.1 82.1)">2</text>
<text x="175.2" y="82.1" transform="rotate(-90 175.2 82.1)">2</text>
<text x="182.3" y="82.1" transform="rotate(-90 182.3 82.1)">2</text>
<text x="189.4" y="82.1" transform="rotate(-90 189.4 82.1)">2</text>
<text x="196.4" y="82.1" transform="rotate(-90 196.4 82.1)">2</text>
<text x="203.5" y="82.1" transform="rotate(-90 203.5 82.1)">2</text>
<text x="210.5" y="82.1" transform="rotate(-90 210.5 82.1)">2</text>
<text x="217.6" y="82.1" transform="rotate(-90 217.6 82.1)">2</text>
<text x="224.8" y="82.1" transform="rotate(-90 224.8 82.1)">2</text>
<text x="33.3" y="89.9">AB20</text>
<text x="34.3" y="84.6">R15</text>
<text x="35.1" y="86.4">U6</text>
<text x="39.7" y="85.5">VMV2</text>
<text x="39.7" y="87.3">VMV2</text>
<text x="51.6" y="85.5">VCC</text>
<text x="51.6" y="87.3">VCC</text>
<text x="51.6" y="89">VCC</text>
<text x="57.6" y="84.6">Y8</text>
<text x="57.6" y="86.4">Y9</text>
<text x="57.6" y="88.1">Y14</text>
<text x="57.6" y="89.9">Y15</text>
<text x="34.2" y="91.7">AB3</text>
<text x="34.3" y="95.2">R13</text>
<text x="34.3" y="93.4">R14</text>
<text x="39.7" y="94.4">VCCIB2</text>
<text x="39.7" y="92.6">VCCIB2</text>
<text x="39.7" y="90.8">VCCIB2</text>
<text x="51.6" y="90.8">VCC</text>
<text x="34.3" y="97">R10</text>
<text x="35.1" y="98.8">R9</text>
<text x="39.7" y="99.6">VCCIB2</text>
<text x="39.7" y="97.8">VCCIB2</text>
<text x="39.7" y="96.1">VCCIB2</text>
<text x="127.4" y="100.2" transform="rotate(-90 127.4 100.2)">1</text>
<text x="134.5" y="100.2" transform="rotate(-90 134.5 100.2)">1</text>
<text x="141.6" y="100.2" transform="rotate(-90 141.6 100.2)">1</text>
<text x="148.7" y="100.2" transform="rotate(-90 148.7 100.2)">1</text>
<text x="155.7" y="100.2" transform="rotate(-90 155.7 100.2)">1</text>
<text x="162.8" y="100.2" transform="rotate(-90 162.8 100.2)">1</text>
<text x="169.9" y="100.2" transform="rotate(-90 169.9 100.2)">1</text>
<text x="178.7" y="100.2" transform="rotate(-90 178.7 100.2)">1</text>
<text x="201.7" y="100.2" transform="rotate(-90 201.7 100.2)">1</text>
<text x="208.8" y="100.2" transform="rotate(-90 208.8 100.2)">1</text>
<text x="215.9" y="100.2" transform="rotate(-90 215.9 100.2)">1</text>
<text x="223" y="100.2" transform="rotate(-90 223 100.2)">1</text>
<text x="230" y="100.2" transform="rotate(-90 230 100.2)">1</text>
<text x="237.1" y="100.2" transform="rotate(-90 237.1 100.2)">1</text>
<text x="244.2" y="100.2" transform="rotate(-90 244.2 100.2)">1</text>
<text x="251.2" y="100.2" transform="rotate(-90 251.2 100.2)">1</text>
<text x="258.3" y="100.2" transform="rotate(-90 258.3 100.2)">1</text>
<text x="267.1" y="100.2" transform="rotate(-90 267.1 100.2)">1</text>
<text x="35.1" y="104.1">R8</text>
<text x="35.3" y="105.8">F6</text>
<text x="39.7" y="106.7">VMV3</text>
<text x="39.7" y="104.9">VMV3</text>
<text x="127.4" y="105" transform="rotate(-90 127.4 105)">2</text>
<text x="134.5" y="105" transform="rotate(-90 134.5 105)">2</text>
<text x="141.6" y="105" transform="rotate(-90 141.6 105)">2</text>
<text x="148.7" y="105" transform="rotate(-90 148.7 105)">2</text>
<text x="155.7" y="105" transform="rotate(-90 155.7 105)">2</text>
<text x="162.8" y="105" transform="rotate(-90 162.8 105)">2</text>
<text x="169.9" y="105" transform="rotate(-90 169.9 105)">2</text>
<text x="178.7" y="105" transform="rotate(-90 178.7 105)">2</text>
<text x="201.7" y="105" transform="rotate(-90 201.7 105)">2</text>
<text x="208.8" y="105" transform="rotate(-90 208.8 105)">2</text>
<text x="215.9" y="105" transform="rotate(-90 215.9 105)">2</text>
<text x="223" y="105" transform="rotate(-90 223 105)">2</text>
<text x="230" y="105" transform="rotate(-90 230 105)">2</text>
<text x="237.1" y="105" transform="rotate(-90 237.1 105)">2</text>
<text x="244.2" y="105" transform="rotate(-90 244.2 105)">2</text>
<text x="251.2" y="105" transform="rotate(-90 251.2 105)">2</text>
<text x="258.3" y="105" transform="rotate(-90 258.3 105)">2</text>
<text x="267.1" y="105" transform="rotate(-90 267.1 105)">2</text>
<text x="34.2" y="109.3">AA2</text>
<text x="35.2" y="112.9">P8</text>
<text x="35.5" y="111.1">Y1</text>
<text x="39.7" y="113.8">VCCIB3</text>
<text x="39.7" y="112">VCCIB3</text>
<text x="39.7" y="110.3">VCCIB3</text>
<text x="48.7" y="112">VCCPLF</text>
<text x="57.6" y="111.1">M6</text>
<text x="35.1" y="114.7">N8</text>
<text x="35.2" y="116.4">K8</text>
<text x="35.4" y="120">C1</text>
<text x="35.5" y="118.2">J8</text>
<text x="39.7" y="119.1">VCCIB3</text>
<text x="39.7" y="117.3">VCCIB3</text>
<text x="39.7" y="115.5">VCCIB3</text>
<text x="47.4" y="115.5">VCOMPLF</text>
<text x="49.9" y="119.1">VJTAG</text>
<text x="57.6" y="118.2">T17</text>
<text x="57.6" y="114.7">L7</text>
<text x="219.4" y="116.1" transform="rotate(-90 219.4 116.1)">1</text>
<text x="35.2" y="121.8">B2</text>
<text x="39.7" y="122.6">VCCIB3</text>
<text x="39.7" y="120.8">VCCIB3</text>
<text x="49.3" y="122.6">VPUMP</text>
<text x="57.6" y="121.8">U17</text>
<text x="81.4" y="123.2" transform="rotate(-90 81.4 123.2)">1</text>
<text x="219.4" y="121" transform="rotate(-90 219.4 121)">2</text>
<text x="81.4" y="128" transform="rotate(-90 81.4 128)">2</text>
<text x="127.4" y="135.5" transform="rotate(-90 127.4 135.5)">1</text>
<text x="134.5" y="135.5" transform="rotate(-90 134.5 135.5)">1</text>
<text x="141.6" y="135.5" transform="rotate(-90 141.6 135.5)">1</text>
<text x="148.7" y="135.5" transform="rotate(-90 148.7 135.5)">1</text>
<text x="155.7" y="135.5" transform="rotate(-90 155.7 135.5)">1</text>
<text x="162.8" y="135.5" transform="rotate(-90 162.8 135.5)">1</text>
<text x="169.9" y="135.5" transform="rotate(-90 169.9 135.5)">1</text>
<text x="178.7" y="135.5" transform="rotate(-90 178.7 135.5)">1</text>
<text x="201.7" y="135.5" transform="rotate(-90 201.7 135.5)">1</text>
<text x="208.8" y="135.5" transform="rotate(-90 208.8 135.5)">1</text>
<text x="215.9" y="135.5" transform="rotate(-90 215.9 135.5)">1</text>
<text x="223" y="135.5" transform="rotate(-90 223 135.5)">1</text>
<text x="230" y="135.5" transform="rotate(-90 230 135.5)">1</text>
<text x="237.1" y="135.5" transform="rotate(-90 237.1 135.5)">1</text>
<text x="244.2" y="135.5" transform="rotate(-90 244.2 135.5)">1</text>
<text x="251.2" y="135.5" transform="rotate(-90 251.2 135.5)">1</text>
<text x="258.3" y="135.5" transform="rotate(-90 258.3 135.5)">1</text>
<text x="267.1" y="135.5" transform="rotate(-90 267.1 135.5)">1</text>
<text x="36.2" y="142.6">A2</text>
<text x="36.4" y="140.9">A1</text>
<text x="40.7" y="141.7">GND</text>
<text x="40.7" y="143.5">GND</text>
<text x="47.2" y="141.7">GND</text>
<text x="47.2" y="143.5">GND</text>
<text x="53.3" y="140.9">M13</text>
<text x="53.3" y="142.6">N10</text>
<text x="127.4" y="140.4" transform="rotate(-90 127.4 140.4)">2</text>
<text x="134.5" y="140.4" transform="rotate(-90 134.5 140.4)">2</text>
<text x="141.6" y="140.4" transform="rotate(-90 141.6 140.4)">2</text>
<text x="148.7" y="140.4" transform="rotate(-90 148.7 140.4)">2</text>
<text x="155.7" y="140.4" transform="rotate(-90 155.7 140.4)">2</text>
<text x="162.8" y="140.4" transform="rotate(-90 162.8 140.4)">2</text>
<text x="169.9" y="140.4" transform="rotate(-90 169.9 140.4)">2</text>
<text x="178.7" y="140.4" transform="rotate(-90 178.7 140.4)">2</text>
<text x="201.7" y="140.4" transform="rotate(-90 201.7 140.4)">2</text>
<text x="208.8" y="140.4" transform="rotate(-90 208.8 140.4)">2</text>
<text x="215.9" y="140.4" transform="rotate(-90 215.9 140.4)">2</text>
<text x="223" y="140.4" transform="rotate(-90 223 140.4)">2</text>
<text x="230" y="140.4" transform="rotate(-90 230 140.4)">2</text>
<text x="237.1" y="140.4" transform="rotate(-90 237.1 140.4)">2</text>
<text x="244.2" y="140.4" transform="rotate(-90 244.2 140.4)">2</text>
<text x="251.2" y="140.4" transform="rotate(-90 251.2 140.4)">2</text>
<text x="258.3" y="140.4" transform="rotate(-90 258.3 140.4)">2</text>
<text x="267.1" y="140.4" transform="rotate(-90 267.1 140.4)">2</text>
<text x="35.3" y="146.2">A22</text>
<text x="35.3" y="149.7">B22</text>
<text x="35.5" y="144.4">A21</text>
<text x="36.4" y="148">B1</text>
<text x="40.7" y="145.3">GND</text>
<text x="40.7" y="147">GND</text>
<text x="40.7" y="148.8">GND</text>
<text x="47.2" y="145.3">GND</text>
<text x="47.2" y="147">GND</text>
<text x="47.2" y="148.8">GND</text>
<text x="53.3" y="144.4">N11</text>
<text x="53.3" y="146.2">N12</text>
<text x="53.3" y="148">N13</text>
<text x="53.3" y="149.7">P9</text>
<text x="35.2" y="153.2">C18</text>
<text x="36.1" y="151.4">C5</text>
<text x="36.1" y="155">D4</text>
<text x="40.7" y="150.6">GND</text>
<text x="40.7" y="152.4">GND</text>
<text x="40.7" y="154.1">GND</text>
<text x="40.7" y="155.9">GND</text>
<text x="47.2" y="150.6">GND</text>
<text x="47.2" y="152.4">GND</text>
<text x="47.2" y="154.1">GND</text>
<text x="47.2" y="155.9">GND</text>
<text x="53.3" y="151.4">P14</text>
<text x="53.3" y="153.2">V3</text>
<text x="53.3" y="155">V20</text>
<text x="35.2" y="156.8">D19</text>
<text x="35.3" y="160.3">E20</text>
<text x="36.2" y="158.5">E3</text>
<text x="40.7" y="157.7">GND</text>
<text x="40.7" y="159.4">GND</text>
<text x="40.7" y="161.2">GND</text>
<text x="47.2" y="157.7">GND</text>
<text x="47.2" y="159.4">GND</text>
<text x="47.2" y="161.2">GND</text>
<text x="53.3" y="156.8">W4</text>
<text x="53.3" y="158.5">W19</text>
<text x="53.3" y="160.3">Y5</text>
<text x="35.3" y="165.6">K10</text>
<text x="35.5" y="167.4">K11</text>
<text x="35.6" y="163.9">J14</text>
<text x="36.5" y="162.1">J9</text>
<text x="40.7" y="162.9">GND</text>
<text x="40.7" y="164.7">GND</text>
<text x="40.7" y="166.5">GND</text>
<text x="47.2" y="162.9">GND</text>
<text x="47.2" y="164.7">GND</text>
<text x="47.2" y="166.5">GND</text>
<text x="53.3" y="162.1">Y18</text>
<text x="53.3" y="163.9">AA1</text>
<text x="53.3" y="165.6">AA22</text>
<text x="53.3" y="167.4">AB1</text>
<text x="230.2" y="163.7">1</text>
<text x="240.7" y="163.7">2</text>
<text x="35.3" y="169.1">K12</text>
<text x="35.3" y="170.9">K13</text>
<text x="35.5" y="172.7">L10</text>
<text x="40.7" y="168.3">GND</text>
<text x="40.7" y="170">GND</text>
<text x="40.7" y="171.8">GND</text>
<text x="40.7" y="173.6">GND</text>
<text x="47.2" y="168.3">GND</text>
<text x="47.2" y="170">GND</text>
<text x="47.2" y="171.8">GND</text>
<text x="47.2" y="173.6">GND</text>
<text x="53.3" y="169.1">AB2</text>
<text x="53.3" y="170.9">AB21</text>
<text x="53.3" y="172.7">AB22</text>
<text x="35" y="179.8">M10</text>
<text x="35.5" y="178">L13</text>
<text x="35.5" y="176.2">L12</text>
<text x="35.7" y="174.4">L11</text>
<text x="40.7" y="175.4">GND</text>
<text x="40.7" y="177.1">GND</text>
<text x="40.7" y="178.8">GND</text>
<text x="45.9" y="175.4">GNDQ</text>
<text x="45.9" y="177.1">GNDQ</text>
<text x="45.9" y="178.8">GNDQ</text>
<text x="53.3" y="174.4">E6</text>
<text x="53.3" y="176.2">G8</text>
<text x="53.3" y="178">G15</text>
<text x="53.3" y="179.8">T8</text>
<text x="35" y="183.3">M12</text>
<text x="35.3" y="181.5">M11</text>
<text x="40.7" y="180.6">GND</text>
<text x="40.7" y="182.4">GND</text>
<text x="40.7" y="184.2">GND</text>
<text x="45.9" y="180.6">GNDQ</text>
<text x="45.9" y="182.4">GNDQ</text>
<text x="45.9" y="184.2">GNDQ</text>
<text x="53.3" y="181.5">T15</text>
<text x="53.3" y="183.3">V18</text>
</g>
<g font-size="1.6" fill="#800000">
<text x="30.9" y="38.5">+3.3V</text>
<text x="59.5" y="38.5">+1.5V</text>
<text x="125.7" y="59.4">+1.5V</text>
<text x="234" y="84.1">GND</text>
<text x="125.7" y="94.8">+3.3V</text>
<text x="200" y="94.8">+3.3V</text>
<text x="62.7" y="109.1">VPLL</text>
<text x="68.6" y="108.9">+3.3V_JTAG</text>
<text x="80.2" y="108.9">+3.3V_VPUMP</text>
<text x="126.1" y="108.9">GND</text>
<text x="200.4" y="108.9">GND</text>
<text x="64.1" y="131.9">GND</text>
<text x="125.7" y="130.1">+3.3V</text>
<text x="200" y="130.1">+3.3V</text>
<text x="126.1" y="144.2">GND</text>
<text x="200.4" y="144.2">GND</text>
<text x="200.1" y="160.1">VPLL</text>
<text x="249.6" y="160.1">+3.3V</text>
<text x="200.4" y="174.3">GND</text>
<text x="32.3" y="191.9">GND</text>
<text x="58.9" y="191.9">GND</text>
</g>
<g font-size="1.6" fill="#000080">
<text x="38.5" y="40.4">U1F</text>
<text x="135.1" y="67">C16</text>
<text x="135.1" y="68.7">10nF</text>
<text x="142.2" y="67">C17</text>
<text x="142.2" y="68.7">100nF</text>
<text x="149.2" y="67">C18</text>
<text x="149.2" y="68.7">10nF</text>
<text x="156.3" y="67">C19</text>
<text x="156.3" y="68.7">100nF</text>
<text x="163.3" y="67">C20</text>
<text x="163.3" y="68.7">10nF</text>
<text x="170.4" y="67">C21</text>
<text x="170.4" y="68.7">100nF</text>
<text x="177.5" y="67">C22</text>
<text x="177.5" y="68.7">10nF</text>
<text x="184.6" y="67">C23</text>
<text x="184.6" y="68.7">100nF</text>
<text x="191.7" y="67">C24</text>
<text x="191.7" y="68.7">10nF</text>
<text x="198.8" y="67">C25</text>
<text x="198.8" y="68.7">100nF</text>
<text x="205.8" y="67">C26</text>
<text x="205.8" y="68.7">10nF</text>
<text x="212.9" y="67">C27</text>
<text x="212.9" y="68.7">100nF</text>
<text x="219.9" y="67">C28</text>
<text x="219.9" y="68.7">10nF</text>
<text x="227" y="67">C29</text>
<text x="227" y="68.7">10nF</text>
<text x="135.1" y="79.4">C30</text>
<text x="135.1" y="81.2">10nF</text>
<text x="142.2" y="79.4">C31</text>
<text x="142.2" y="81.2">100nF</text>
<text x="149.2" y="79.4">C32</text>
<text x="149.2" y="81.2">10nF</text>
<text x="156.3" y="79.4">C33</text>
<text x="156.3" y="81.2">100nF</text>
<text x="163.3" y="79.4">C34</text>
<text x="163.3" y="81.2">10nF</text>
<text x="170.4" y="79.4">C35</text>
<text x="170.4" y="81.2">100nF</text>
<text x="177.5" y="79.4">C36</text>
<text x="177.5" y="81.2">10nF</text>
<text x="184.6" y="79.4">C37</text>
<text x="184.6" y="81.2">100nF</text>
<text x="191.7" y="79.4">C38</text>
<text x="191.7" y="81.2">10nF</text>
<text x="198.8" y="79.4">C39</text>
<text x="198.8" y="81.2">100nF</text>
<text x="205.8" y="79.4">C40</text>
<text x="205.8" y="81.2">10nF</text>
<text x="212.9" y="79.4">C41</text>
<text x="212.9" y="81.2">100nF</text>
<text x="219.9" y="79.4">C42</text>
<text x="219.9" y="81.2">10nF</text>
<text x="227" y="79.4">C43</text>
<text x="227" y="81.2">10nF</text>
<text x="187.8" y="101.6">C48</text>
<text x="276.2" y="101.6">C53</text>
<text x="129.7" y="102.3">C44</text>
<text x="129.7" y="104.1">10nF</text>
<text x="136.8" y="102.3">C45</text>
<text x="136.8" y="104.1">100nF</text>
<text x="143.9" y="102.3">C46</text>
<text x="143.9" y="104.1">10nF</text>
<text x="151" y="102.3">C47</text>
<text x="151" y="104.1">100nF</text>
<text x="158.1" y="102.3">C86</text>
<text x="158.1" y="104.1">10nF</text>
<text x="165.1" y="102.3">C87</text>
<text x="165.1" y="104.1">100nF</text>
<text x="172.2" y="102.3">C88</text>
<text x="172.2" y="104.1">10nF</text>
<text x="181.1" y="102.3">C89</text>
<text x="181.1" y="104.1">100nF</text>
<text x="187.8" y="103.4">1uF</text>
<text x="204" y="102.3">C49</text>
<text x="204" y="104.1">10nF</text>
<text x="211.1" y="102.3">C50</text>
<text x="211.1" y="104.1">100nF</text>
<text x="218.2" y="102.3">C51</text>
<text x="218.2" y="104.1">10nF</text>
<text x="225.3" y="102.3">C52</text>
<text x="225.3" y="104.1">100nF</text>
<text x="232.4" y="102.3">C78</text>
<text x="232.4" y="104.1">10nF</text>
<text x="239.4" y="102.3">C79</text>
<text x="239.4" y="104.1">10nF</text>
<text x="246.5" y="102.3">C80</text>
<text x="246.5" y="104.1">100nF</text>
<text x="253.6" y="102.3">C81</text>
<text x="253.6" y="104.1">10nF</text>
<text x="260.6" y="102.3">C82</text>
<text x="260.6" y="104.1">100nF</text>
<text x="269.5" y="102.3">C83</text>
<text x="269.5" y="104.1">10nF</text>
<text x="276.2" y="103.4">1uF</text>
<text x="221.7" y="118.3">C11</text>
<text x="221.7" y="120">100nF</text>
<text x="38.5" y="125.2">Comment:M1A3P600-FG484</text>
<text x="83.8" y="125.3">C3</text>
<text x="72.8" y="126.4">C4</text>
<text x="72.8" y="128.2">100nF</text>
<text x="94" y="126.4">C5</text>
<text x="94" y="128.2">100nF</text>
<text x="129.7" y="137.7">C73</text>
<text x="136.8" y="137.7">C74</text>
<text x="143.9" y="137.7">C75</text>
<text x="151" y="137.7">C76</text>
<text x="158.1" y="137.7">C68</text>
<text x="165.1" y="137.7">C69</text>
<text x="172.2" y="137.7">C70</text>
<text x="181.1" y="137.7">C71</text>
<text x="187.8" y="137">C77</text>
<text x="204" y="137.7">C62</text>
<text x="211.1" y="137.7">C63</text>
<text x="218.2" y="137.7">C64</text>
<text x="225.3" y="137.7">C65</text>
<text x="232.4" y="137.7">C66</text>
<text x="239.4" y="137.7">C54</text>
<text x="246.5" y="137.7">C55</text>
<text x="253.6" y="137.7">C56</text>
<text x="260.6" y="137.7">C57</text>
<text x="269.5" y="137.7">C59</text>
<text x="276.2" y="137">C67</text>
<text x="39.4" y="139.1">U1G</text>
<text x="129.7" y="139.4">10nF</text>
<text x="136.8" y="139.4">100nF</text>
<text x="143.9" y="139.4">10nF</text>
<text x="151" y="139.4">100nF</text>
<text x="158.1" y="139.4">10nF</text>
<text x="165.1" y="139.4">100nF</text>
<text x="172.2" y="139.4">10nF</text>
<text x="181.1" y="139.4">100nF</text>
<text x="187.8" y="138.8">1uF</text>
<text x="204" y="139.4">10nF</text>
<text x="211.1" y="139.4">100nF</text>
<text x="218.2" y="139.4">10nF</text>
<text x="225.3" y="139.4">100nF</text>
<text x="232.4" y="139.4">10nF</text>
<text x="239.4" y="139.4">100nF</text>
<text x="246.5" y="139.4">10nF</text>
<text x="253.6" y="139.4">100nF</text>
<text x="260.6" y="139.4">10nF</text>
<text x="269.5" y="139.4">100nF</text>
<text x="276.2" y="138.8">1uF</text>
<text x="203.7" y="167.1">C6</text>
<text x="210.8" y="167.1">C7</text>
<text x="221.4" y="167.1">C8</text>
<text x="232.2" y="162.8">L2</text>
<text x="232.2" y="166">445-6761-2-ND 6.8uH</text>
<text x="203.7" y="168.8">10nF</text>
<text x="210.8" y="168.8">100nF</text>
<text x="221.4" y="168.8">10uF</text>
<text x="39.4" y="186.8">Comment:M1A3P600-FG484</text>
</g>
<g font-size="1.6" fill="#008000">
<text x="204.7" y="172.5">Under FPGA&lt;</text>
<text x="218" y="172.5">&gt; Near FPGA</text>
</g>
<g font-size="1.4">
<text x="231.9" y="6.9">REVISION</text>
<text x="252.2" y="6.9">DESCRIPTION</text>
<text x="275.5" y="6.9">DATE</text>
<text x="282.8" y="6.9">APPROVED</text>
</g>
<g font-size="1.3">
<text x="228.9" y="197.9">SIZE</text>
<text x="233.1" y="197.9">CAGE CODE</text>
<text x="242.9" y="197.9">DWG NO.</text>
<text x="287" y="197.9">REV</text>
<text x="227.8" y="203.3">SCALE:</text>
<text x="239.3" y="203.3">FILE NAME</text>
<text x="273.8" y="203.3">SHEET</text>
<text x="284.1" y="203.3">OF</text>
</g>
<g font-size="1.1">
<text x="20.1" y="3.6">8</text>
<text x="56.7" y="3.6">7</text>
<text x="93.3" y="3.6">6</text>
<text x="129.8" y="3.6">5</text>
<text x="166.4" y="3.6">4</text>
<text x="202.9" y="3.6">3</text>
<text x="239.5" y="3.6">2</text>
<text x="276.1" y="3.6">1</text>
<text x="3.6" y="20">F</text>
<text x="292.5" y="20">F</text>
<text x="3.5" y="54.4">E</text>
<text x="292.4" y="54.4">E</text>
<text x="3.5" y="88.9">D</text>
<text x="292.4" y="88.9">D</text>
<text x="3.5" y="123.3">C</text>
<text x="292.4" y="123.3">C</text>
<text x="3.5" y="157.7">B</text>
<text x="292.4" y="157.7">B</text>
<text x="3.5" y="192.2">A</text>
<text x="292.4" y="192.2">A</text>
<text x="20.1" y="206.7">8</text>
<text x="56.7" y="206.7">7</text>
<text x="93.3" y="206.7">6</text>
<text x="129.8" y="206.7">5</text>
<text x="166.4" y="206.7">4</text>
<text x="202.9" y="206.7">3</text>
<text x="239.5" y="206.7">2</text>
<text x="276.1" y="206.7">1</text>
</g>
<g font-size=".9">
<text x="220.9" y="4.9">DWG. NO.</text>
<text x="226" y="4.9">REV.</text>
<text x="228.6" y="4.9">SHT.</text>
<text x="292.9" y="162.3" transform="rotate(90 292.9 162.3)">DWG. NO.</text>
<text x="292.9" y="174.7" transform="rotate(90 292.9 174.7)">REV.</text>
<text x="292.9" y="177.3" transform="rotate(90 292.9 177.3)">SHT.</text>
</g>
</svg>
